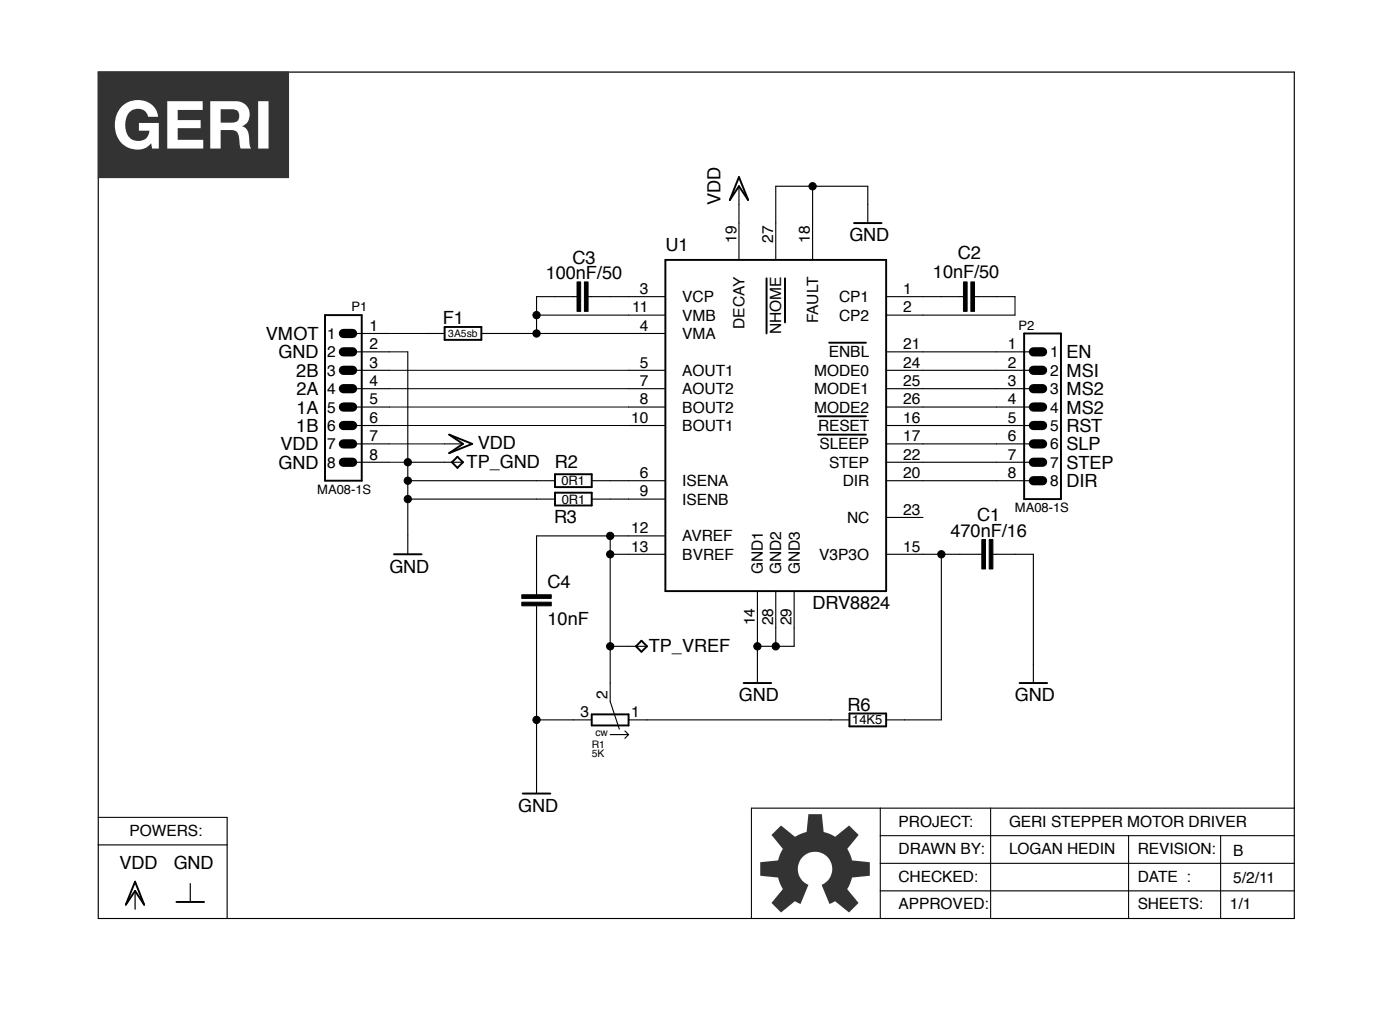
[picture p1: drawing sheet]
<svg xmlns="http://www.w3.org/2000/svg" width="292mm" height="216mm" viewBox="0 0 292 216" stroke-linecap="round" stroke-linejoin="round" font-family="sans-serif">
<!-- layer: Layer 1 -->
<g fill="none" stroke="#000" stroke-width=".21">
<path d="M20.5 15h249.5v176.6h-249.5zM20.5 176.3h26.9M20.5 170.5h26.9v21.1M183.6 168.6v23M183.6 174.3h86.4M206.7 168.6v23M235.5 174.3v17.3M254.7 174.3v17.3M270 168.6h-113.2v23M28.2 185.8v3.9M36.8 188.2h5.8M39.7 184.3v3.9"/>
<path d="M183.6 180.1h86.4M183.6 185.8h86.4"/>
</g>
<path d="M20.5 15h249.5v176.6h-249.5zM28.2 185.8v3.9M39.7 184.3v3.9" fill="none" stroke="#000" stroke-width=".23"/>
<path d="M28.2 185.8l-1.9 2.9zM28.2 183.9l-1.9 4.8zM28.2 185.8l1.9 2.9zM28.2 183.9l1.9 4.8z" fill="#000" stroke="#000" stroke-width=".4"/>
<path d="M36.8 188.2h5.8" fill="none" stroke="#000" stroke-width=".4"/>
<g fill="#333">
<path d="M46 22.8h2.4a1.39 1.39 0 0 1 1.5 1.4 1.39 1.39 0 0 1-1.5 1.4h-2.4z"/>
<path d="M161 174.2l1.9-2 2.9 2.4 2.5-1 .4-3.8h2.8l.3 3.8 .9 .2 1.6 .8 2.9-2.4 1.9 2-2.3 2.9 1 2.4 3.7 .4v2.8l-3.7 .4-.4 1.2-.7 1.2 2.4 2.9-2 1.9-2.9-2.3-1.1 .6-1.7-4a3.6 3.6 0 0 0 1.5-5.5 3.6 3.6 0 0 0-5.7 0 3.6 3.6 0 0 0 1.5 5.5l-1.7 4-1.2-.6-2.9 2.3-1.9-1.9 2.3-2.9-1-2.4-3.7-.4v-2.8l3.7-.4 1-2.4z"/>
<path d="M53.9 21.1h2.1v9.9h-2.1zM43.9 21.1h5.3a2.75 2.75 0 0 1 2.8 2.1 2.75 2.75 0 0 1-1.5 3.1 2.82 2.82 0 0 1 1.5 3.1l.1 1.1 .3 .5h-2.2l-.2-1.1a3.6 3.6 0 0 0-.8-2.6l-.6-.1-2.6-.1v3.9h-2.1zM34.9 21.1h7.4v1.8h-5.2v2.2h4.8v1.6h-4.8v2.5h5.3v1.8h-7.5zM25.5 22.1a4.5 4.5 0 0 1 7.3 1.5l.2 .8h-2.1a2.34 2.34 0 0 0-2.2-1.7 2.34 2.34 0 0 0-2.2 1.6 4 4 0 0 0 1.1 4.8 2.35 2.35 0 0 0 3.6-1.8h-2.2v-1.7h4.1v5.4h-1.3l-.3-1.1a4.2 4.2 0 0 1-6 .1 5.8 5.8 0 0 1 0-7.9zM20.4 14.9v22.3h39.9v-22.3z"/>
</g>
<g fill="#000" stroke="#000" stroke-width=".4">
<path d="M154.2 38.9l-1.9 2.8zM154.2 36.9l-1.9 4.8zM138.8 54.2v69.1zM154.2 38.9l1.9 2.8zM154.2 36.9l1.9 4.8zM178.2 46.5h5.7zM138.8 54.2h46.1zM67.8 65.7v34.6zM67.8 65.7h7.7zM92.8 70.9h7.6zM92.8 68.2v2.7zM92.8 68.2h7.6z"/>
<path d="M100.4 68.2v2.7zM159.9 58v11.6zM163.8 58v9.3zM173 71.5h7.7zM213.7 69.6h7.7zM221.4 69.6v34.5zM93.7 94.5l2.9-1.9zM93.7 94.5l4.8-1.9zM94.3 96.4l1.1-1.1zM95.4 95.3l1.2 1.1zM94.3 96.4l1.1 1.2zM93.7 90.7l2.9 1.9z"/>
<path d="M96.6 96.4l-1.2 1.2zM93.7 90.7l4.8 1.9zM115.8 98.9h7.7zM170.7 86.8h10zM170.7 90.7h10zM67.8 100.3h7.7zM75.5 65.7v34.6zM82.2 115.6h5.8zM115.8 101.6h7.7zM115.8 98.9v2.7zM115.8 105.4h7.7zM115.8 102.8v2.6z"/>
<path d="M123.5 98.9v2.7zM115.8 102.8h7.7zM123.5 102.8v2.6zM213.7 69.6v34.5zM213.7 104.1h7.7zM133.8 133.7l-1.1 1.1zM133.8 133.7l1.2 1.1zM132.7 134.8l1.1 1.2zM133.8 136l1.2-1.2zM138.8 123.3h46.1zM184.9 54.2v69.1zM123.5 149v2.3z"/>
<path d="M123.5 149h7.6zM131.1 149v2.3zM123.5 151.3h7.6zM155.1 142.5h5.8zM177.2 151.5h7.7zM177.2 148.8v2.7zM177.2 148.8h7.7zM184.9 148.8v2.7zM212.7 142.5h5.8zM109.1 165.5h5.7z"/>
</g>
<g fill="#000" stroke="#000" stroke-width=".23">
<path d="M161.9 38.9h7.6zM169.5 38.9h11.5zM181 38.9v3.8zM154.2 38.9v3.8zM154.2 46.5v7.7zM154.2 42.7v3.8zM161.9 46.5v7.7zM161.9 38.9v7.6zM169.5 46.5v7.7zM169.5 38.9v7.6zM181 42.7v3.8zM73.6 69.6h7.6z"/>
<path d="M73.6 73.4h7.6zM73.6 77.2h7.6zM85.1 73.4v23zM88.9 69.6h3.9zM100.4 69.6h3.9zM104.3 69.6h7.6zM111.9 61.9v3.8zM111.9 65.7v3.9zM115.8 61.9h3.8zM111.9 61.9h3.9zM119.6 61.9h.8zM122.7 61.9h.8z"/>
<path d="M123.5 61.9h3.8zM131.1 61.9h7.7zM131.1 69.6h7.7zM131.1 77.2h7.7zM131.1 65.7h7.7zM111.9 69.6h19.2zM111.9 65.7h19.2zM127.3 61.9h3.8zM184.9 61.9h7.7zM184.9 65.7h7.7zM184.9 73.4h7.7zM184.9 77.2h7.7z"/>
<path d="M192.6 61.9h3.8zM192.6 65.7h19.2zM192.6 73.4h15.3zM192.6 77.2h15.3zM196.4 61.9h3.8zM200.2 61.9h.8zM203.3 61.9h.8zM204.1 61.9h3.8zM207.9 73.4h7.7zM207.9 77.2h7.7zM211.8 61.9v3.8zM207.9 61.9h3.9z"/>
<path d="M73.6 81.1h7.6zM73.6 84.9h7.6zM73.6 88.8h7.6zM73.6 92.6h7.6zM73.6 96.4h7.6zM85.1 96.4v3.9zM92.8 92.6h3.8zM92.8 96.4h3.8zM85.1 96.4h7.7zM131.1 81.1h7.7zM131.1 84.9h7.7zM131.1 88.8h7.7z"/>
<path d="M184.9 88.8h7.7zM184.9 92.6h7.7zM184.9 96.4h7.7zM184.9 81.1h7.7zM184.9 84.9h7.7zM192.6 81.1h15.3zM192.6 84.9h15.3zM192.6 88.8h15.3zM192.6 92.6h15.3zM192.6 96.4h15.3zM207.9 81.1h7.7zM207.9 84.9h7.7z"/>
<path d="M207.9 88.8h7.7zM207.9 92.6h7.7zM207.9 96.4h7.7zM85.1 111.8v3.8zM85.1 100.3v3.8zM85.1 104.1v7.7zM111.9 119.5v3.8zM111.9 100.3h3.9zM111.9 104.1h3.9zM85.1 104.1h26.8zM85.1 100.3h26.8zM111.9 111.8v7.7z"/>
<path d="M123.5 100.3h3.8zM123.5 104.1h3.8zM127.3 111.8v3.8zM127.3 115.6v19.2zM111.9 111.8h15.4zM127.3 100.3h3.8zM127.3 104.1h3.8zM131.1 100.3h7.7zM131.1 104.1h7.7zM131.1 111.8h7.7zM131.1 115.6h7.7zM127.3 111.8h3.8z"/>
<path d="M127.3 115.6h3.8zM184.9 115.6h7.7zM184.9 100.3h7.7zM184.9 107.9h7.7zM192.6 100.3h15.3zM192.6 115.6h3.8zM196.4 115.6h3.8zM200.2 115.6h3.9zM204.1 115.6h.7zM207.1 115.6h.8zM207.9 100.3h7.7zM207.9 115.6h3.9z"/>
<path d="M211.8 115.6h3.8zM111.9 127.1v3.9zM111.9 123.3v.8zM111.9 126.4v.7zM127.3 134.8v7.7zM131.1 134.8h3.9zM127.3 134.8h3.8zM158 138.7v3.8zM158 123.3v7.7zM158 134.8v3.9zM158 131v3.8zM161.9 123.3v7.7z"/>
<path d="M161.9 131v3.8zM158 134.8h3.9zM165.7 123.3v7.7zM165.7 131v3.8zM161.9 134.8h3.8zM215.6 138.7v3.8zM215.6 115.6v23.1zM111.9 131v19.2zM119.6 150.2h3.9zM111.9 150.2h7.7zM127.3 142.5v3.8zM127.3 146.3l1.9 5.8z"/>
<path d="M127.3 153.2h3.8zM130.4 152.5l.7 .7zM131.1 153.2l-.7 .8zM131.1 150.2h3.9zM135 150.2h38.4zM173.4 150.2h3.8zM184.9 150.2h3.8zM188.7 150.2h7.7zM196.4 115.6v34.6zM111.9 161.7v3.8zM111.9 150.2v11.5z"/>
</g>
<path d="M120.4 58.8h.7v6.1h-.7zM121.9 58.8h.8v6.1h-.8zM201 58.8h.8v6.1h-.8zM202.6 58.8h.7v6.1h-.7zM204.8 112.6h.8v6.1h-.8zM206.4 112.6h.7v6.1h-.7zM108.9 125.6h6.1v.8h-6.1zM108.9 124.1h6.1v.7h-6.1z" fill="#000" stroke="#000" stroke-width=".21"/>
<g fill="#000" stroke="#000" stroke-width="1.9">
<path d="M71.6 69.6h2zM71.6 73.4h2zM71.6 77.2h2zM215.6 73.4h1.9zM215.6 77.2h1.9zM71.6 81.1h2zM71.6 84.9h2zM71.6 88.8h2zM71.6 92.6h2zM71.6 96.4h2zM215.6 81.1h1.9zM215.6 84.9h1.9z"/>
<path d="M215.6 88.8h1.9zM215.6 92.6h1.9zM215.6 96.4h1.9zM215.6 100.3h1.9z"/>
</g>
<g fill="#000">
<circle cx="169.5" cy="38.9" r=".76"/>
<circle cx="111.9" cy="69.6" r=".76"/>
<circle cx="111.9" cy="65.7" r=".76"/>
<circle cx="85.1" cy="96.4" r=".76"/>
<circle cx="85.1" cy="100.3" r=".76"/>
<circle cx="85.1" cy="104.1" r=".76"/>
<circle cx="127.3" cy="115.6" r=".76"/>
<circle cx="127.3" cy="111.8" r=".76"/>
<circle cx="196.4" cy="115.6" r=".76"/>
<circle cx="127.3" cy="134.8" r=".76"/>
<circle cx="158" cy="134.8" r=".76"/>
<circle cx="161.9" cy="134.8" r=".76"/>
<circle cx="111.9" cy="150.2" r=".76"/>
</g>
<g fill="none" stroke="#000" stroke-width=".21">
<circle cx="169.5" cy="38.9" r=".76"/>
<circle cx="111.9" cy="69.6" r=".76"/>
<circle cx="111.9" cy="65.7" r=".76"/>
<circle cx="85.1" cy="96.4" r=".76"/>
<circle cx="85.1" cy="100.3" r=".76"/>
<circle cx="85.1" cy="104.1" r=".76"/>
<circle cx="127.3" cy="115.6" r=".76"/>
<circle cx="127.3" cy="111.8" r=".76"/>
<circle cx="196.4" cy="115.6" r=".76"/>
<circle cx="127.3" cy="134.8" r=".76"/>
<circle cx="158" cy="134.8" r=".76"/>
<circle cx="161.9" cy="134.8" r=".76"/>
<circle cx="111.9" cy="150.2" r=".76"/>
</g>
<path d="M81.2 73.4h3.9zM81.2 69.6h7.7zM81.2 77.2h49.9zM81.2 96.4h3.9zM81.2 92.6h11.6zM81.2 81.1h49.9zM81.2 84.9h49.9zM81.2 88.8h49.9z" fill="#000" stroke="#000" stroke-width=".21"/>
<g font-size="3.8">
<text x="150.3" y="42.7" transform="rotate(-90 150.3 42.7)">VDD</text>
<text x="138.8" y="52.3">U1</text>
<text x="177.2" y="50.4">GND</text>
<text x="113.9" y="58.2">100nF/50</text>
<text x="119.4" y="55">C3</text>
<text x="194.7" y="58">10nF/50</text>
<text x="199.9" y="54">C2</text>
<text x="55.5" y="70.9">VMOT</text>
<text x="92.4" y="67.7">F1</text>
<text x="58.1" y="74.7">GND</text>
<text x="222.5" y="74.7">EN</text>
<text x="61.8" y="78.6">2B</text>
<text x="61.9" y="82.4">2A</text>
<text x="222.5" y="78.6">MSI</text>
<text x="222.5" y="82.4">MS2</text>
<text x="61.9" y="86.3">1A</text>
<text x="222.5" y="86.3">MS2</text>
<text x="58.5" y="93.9">VDD</text>
<text x="61.8" y="90.1">1B</text>
<text x="99.7" y="93.7">VDD</text>
<text x="222.5" y="90.1">RST</text>
<text x="222.5" y="93.9">SLP</text>
<text x="58.1" y="97.8">GND</text>
<text x="97.4" y="97.6">TP_GND</text>
<text x="115.8" y="97.6">R2</text>
<text x="222.5" y="97.8">STEP</text>
<text x="222.5" y="101.6">DIR</text>
<text x="115.6" y="109.1">R3</text>
<text x="198.3" y="112">470nF/16</text>
<text x="203.9" y="108.7">C1</text>
<text x="81.2" y="119.5">GND</text>
<text x="114.2" y="122.7">C4</text>
<text x="114.2" y="130.4">10nF</text>
<text x="169.5" y="127.1">DRV8824</text>
<text x="135.4" y="136">TP_VREF</text>
<text x="154.2" y="146.3">GND</text>
<text x="176.8" y="148.3">R6</text>
<text x="211.8" y="146.3">GND</text>
<text x="108.1" y="169.4">GND</text>
<text x="24.9" y="181.2">VDD</text>
<text x="36.2" y="181.2">GND</text>
</g>
<g font-size="3.2">
<text x="153.6" y="50.7" transform="rotate(-90 153.6 50.7)">19</text>
<text x="161.3" y="50.7" transform="rotate(-90 161.3 50.7)">27</text>
<text x="169" y="50.7" transform="rotate(-90 169 50.7)">18</text>
<text x="131.9" y="65.2">11</text>
<text x="133.5" y="61.3">3</text>
<text x="142.3" y="63">VCP</text>
<text x="175.1" y="63">CP1</text>
<text x="188.4" y="65.2">2</text>
<text x="188.4" y="61.3">1</text>
<text x="68.2" y="70.7">1</text>
<text x="77.1" y="69">1</text>
<text x="133.5" y="69">4</text>
<text x="142.3" y="66.9">VMB</text>
<text x="142.3" y="70.7">VMA</text>
<text x="155.3" y="68.6" transform="rotate(-90 155.3 68.6)">DECAY</text>
<text x="163" y="69.7" transform="rotate(-90 163 69.7)">NHOME</text>
<text x="170.7" y="67.5" transform="rotate(-90 170.7 67.5)">FAULT</text>
<text x="175.1" y="66.9">CP2</text>
<text x="68.2" y="74.6">2</text>
<text x="77.1" y="72.9">2</text>
<text x="77.1" y="76.7">3</text>
<text x="133.5" y="76.7">5</text>
<text x="172.9" y="74.6">ENBL</text>
<text x="188.4" y="76.7">24</text>
<text x="188.4" y="72.9">21</text>
<text x="210.3" y="72.9">1</text>
<text x="210.3" y="76.7">2</text>
<text x="219.1" y="74.6">1</text>
<text x="68.2" y="78.4">3</text>
<text x="68.2" y="82.2">4</text>
<text x="77.1" y="80.5">4</text>
<text x="133.5" y="80.5">7</text>
<text x="142.3" y="78.4">AOUT1</text>
<text x="142.3" y="82.2">AOUT2</text>
<text x="169.9" y="78.4">MODE0</text>
<text x="169.9" y="82.2">MODE1</text>
<text x="188.4" y="80.5">25</text>
<text x="210.3" y="80.5">3</text>
<text x="219.1" y="78.4">2</text>
<text x="219.1" y="82.2">3</text>
<text x="68.2" y="86.1">5</text>
<text x="68.2" y="89.9">6</text>
<text x="77.1" y="84.4">5</text>
<text x="77.1" y="88.2">6</text>
<text x="131.7" y="88.2">10</text>
<text x="133.5" y="84.4">8</text>
<text x="142.3" y="86.1">BOUT2</text>
<text x="142.3" y="89.9">BOUT1</text>
<text x="169.9" y="86.1">MODE2</text>
<text x="170.7" y="89.9">RESET</text>
<text x="188.4" y="84.4">26</text>
<text x="188.4" y="88.2">16</text>
<text x="210.3" y="84.4">4</text>
<text x="210.3" y="88.2">5</text>
<text x="219.1" y="86.1">4</text>
<text x="219.1" y="89.9">5</text>
<text x="68.2" y="93.7">7</text>
<text x="77.1" y="92.1">7</text>
<text x="77.1" y="95.9">8</text>
<text x="171" y="93.7">SLEEP</text>
<text x="188.4" y="95.9">22</text>
<text x="188.4" y="92.1">17</text>
<text x="210.3" y="92">6</text>
<text x="210.3" y="95.9">7</text>
<text x="219.1" y="93.7">6</text>
<text x="68.2" y="97.6">8</text>
<text x="133.5" y="99.7">6</text>
<text x="142.3" y="101.4">ISENA</text>
<text x="173" y="97.6">STEP</text>
<text x="175.8" y="101.4">DIR</text>
<text x="188.4" y="99.7">20</text>
<text x="210.3" y="99.7">8</text>
<text x="219.1" y="97.6">7</text>
<text x="219.1" y="101.4">8</text>
<text x="133.5" y="103.6">9</text>
<text x="142.3" y="105.3">ISENB</text>
<text x="188.4" y="107.4">23</text>
<text x="131.7" y="111.2">12</text>
<text x="142.3" y="112.9">AVREF</text>
<text x="176.7" y="109.1">NC</text>
<text x="131.7" y="115.1">13</text>
<text x="142.3" y="116.8">BVREF</text>
<text x="159.2" y="119.8" transform="rotate(-90 159.2 119.8)">GND1</text>
<text x="163" y="119.8" transform="rotate(-90 163 119.8)">GND2</text>
<text x="166.8" y="119.8" transform="rotate(-90 166.8 119.8)">GND3</text>
<text x="170.9" y="116.8">V3P3O</text>
<text x="188.4" y="115.1">15</text>
<text x="157.5" y="130.4" transform="rotate(-90 157.5 130.4)">14</text>
<text x="161.3" y="130.4" transform="rotate(-90 161.3 130.4)">28</text>
<text x="165.2" y="130.4" transform="rotate(-90 165.2 130.4)">29</text>
<text x="121.1" y="149.6">3</text>
<text x="126.8" y="145.8" transform="rotate(-90 126.8 145.8)">2</text>
<text x="131.7" y="149.6">1</text>
<text x="187.5" y="172.4">PROJECT:</text>
<text x="210.5" y="172.4">GERI STEPPER MOTOR DRIVER</text>
<text x="27" y="174.3">POWERS:</text>
<text x="187.5" y="178.2">DRAWN BY:</text>
<text x="210.5" y="178.2">LOGAN HEDIN</text>
<text x="237.4" y="178.2">REVISION:</text>
<text x="257.3" y="178.5">B</text>
<text x="187.5" y="183.9">CHECKED:</text>
<text x="237.4" y="183.9">DATE :</text>
<text x="257.3" y="184.3">5/2/11</text>
<text x="187.5" y="189.7">APPROVED:</text>
<text x="237.4" y="189.7">SHEETS:</text>
<text x="256.6" y="189.7">1/1</text>
</g>
<g font-size="2.7">
<text x="73.3" y="65">P1</text>
<text x="212.5" y="68.8">P2</text>
<text x="117.1" y="101.2">0R1</text>
<text x="66.2" y="103">MA08-1S</text>
<text x="117.2" y="105.1">0R1</text>
<text x="211.8" y="106.8">MA08-1S</text>
<text x="177.8" y="151.1">14K5</text>
</g>
<g font-size="2.2">
<text x="93.5" y="70.3">3A5sb</text>
<text x="123.5" y="155.9">R1</text>
<text x="124.2" y="153.6">cw</text>
<text x="123.5" y="157.8">5K</text>
</g>
</svg>
